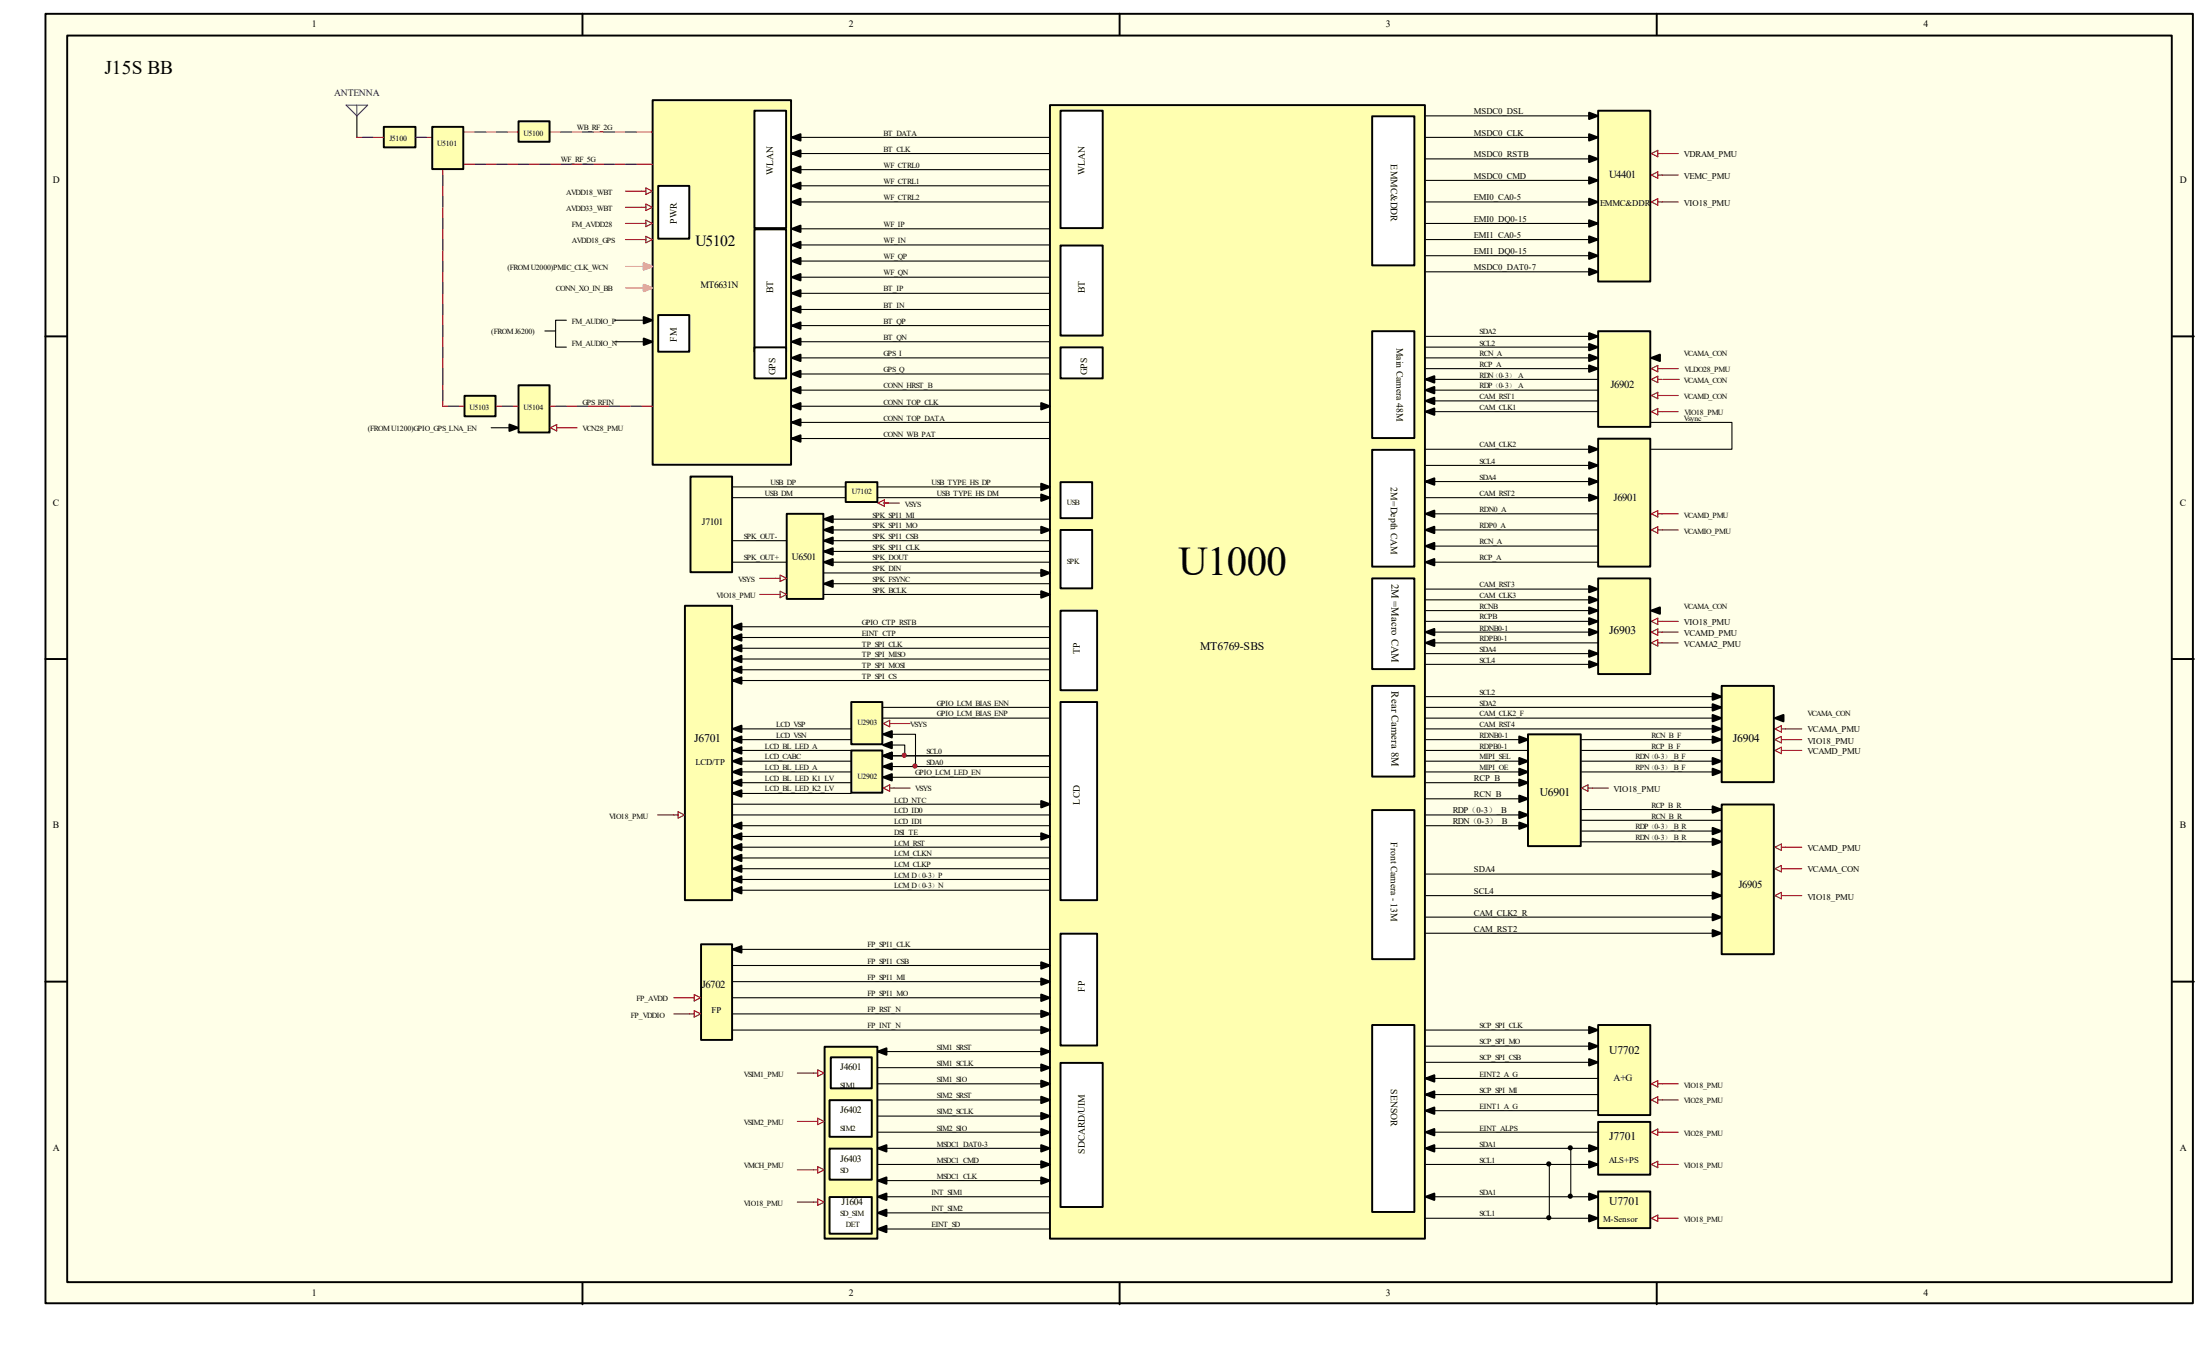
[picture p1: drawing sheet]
<svg xmlns="http://www.w3.org/2000/svg" width="150mm" height="92mm" viewBox="0 0 150 92" stroke-linecap="round" stroke-linejoin="round" font-family="sans-serif">
<path d="M3.1 .9h146.4v87.9h-146.4z" fill="#ffffe8"/>
<g fill="none" stroke="#000" stroke-width=".13">
<path d="M3.1 .9h146.4v87.9h-146.4zM4.6 2.4h143.5v85h-143.5zM39.7 .9v1.5M76.3 .9v1.5M113 .9v1.5M3.1 22.9h1.5M148.1 22.9h1.5M3.1 44.9h1.5M148.1 44.9h1.5M3.1 66.9h1.5M148.1 66.9h1.5M39.7 87.4v1.5"/>
<path d="M76.3 87.4v1.5M113 87.4v1.5"/>
</g>
<path d="M24.3 7.9v1.5M33.5 29.2h1.8" fill="none" stroke="#000" stroke-width=".07"/>
<path d="M23.6 7.2h1.5l-.8 .7zM24.3 7.2v.7" fill="none" stroke="#00f" stroke-width=".07"/>
<path d="M44.5 6.9h9.4v24.8h-9.4z" fill="#ffffb0"/>
<path d="M44.5 6.8h9.4v24.9h-9.4z" fill="none" stroke="#000" stroke-width=".13"/>
<path d="M54 9.4h17.6M54 15.6h17.6M54 10.5h17.6M54 16.7h17.6M54 11.6h17.6M54 17.8h17.6M54 12.7h17.6M54 18.9h17.6M54 13.8h17.6M54.4 20h17.5M54 22.2h17.6M54 23.3h17.6" fill="none" stroke="#000" stroke-width=".07"/>
<path d="M42.6 14.1h1.4M42.6 15.2h1.4M43.7 13h.3M44 13.9l.5 .2-.5 .2zM44 12.8l.5 .2-.5 .3zM44 15l.5 .2-.5 .2zM38.3 29.2h1.1" fill="none" stroke="#800000" stroke-width=".07"/>
<path d="M109 22.6h3.5v6.5h-3.5z" fill="#ffffb0"/>
<path d="M109 22.6h3.5v6.5h-3.5z" fill="none" stroke="#000" stroke-width=".13"/>
<path d="M97.2 24.4h11.7M97.2 25.1h11.7M97.2 27.3h11.7M97.2 28.1h11.7" fill="none" stroke="#000" stroke-width=".07"/>
<path d="M112.6 27l.4-.3v.5zM112.6 28.1l.4-.3v.5zM113 27h1.4M113 28.1h1.4" fill="none" stroke="#800000" stroke-width=".07"/>
<path d="M109 29.9h3.5v8.7h-3.5z" fill="#ffffb0"/>
<path d="M109 29.9h3.5v8.7h-3.5z" fill="none" stroke="#000" stroke-width=".13"/>
<path d="M97.2 30.6h11.4M97.2 31.7h11.7M97.2 32.8h11.7M97.2 33.9h11.7M97.2 35h11.7M97.2 36.1h11.7" fill="none" stroke="#000" stroke-width=".07"/>
<path d="M56.3 71.4h3.5v13h-3.5z" fill="#ffffb0"/>
<path d="M56.2 71.3h3.6v13.1h-3.6z" fill="none" stroke="#000" stroke-width=".13"/>
<path d="M112.6 42.3l.4-.2v.5zM113 42.3h1.4" fill="none" stroke="#800000" stroke-width=".07"/>
<path d="M71.6 7.2h25.6v77.2h-25.6z" fill="#ffffb0"/>
<path d="M71.6 7.2h25.6v77.2h-25.6z" fill="none" stroke="#000" stroke-width=".13"/>
<g fill="#000" stroke="#000" stroke-width=".13">
<path d="M54 16.7l.6-.2v.4zM54 18.9l.6-.2v.4zM54 20l.6-.2v.4zM54 17.8l.6-.2v.4zM54 9.4l.6-.3v.5zM34.7 28.9l.6 .3-.6 .2zM43.9 23.1l.6 .2-.6 .2zM54 21.1l.6-.2v.4zM54 22.2l.6-.2v.4zM71 27.5l.6 .2-.6 .2zM97.2 37.2l.6-.2v.4zM97.2 25.9l.6-.3v.5z"/>
<path d="M97.2 26.6l.6-.2v.4zM97.2 35l.6-.2v.4zM97.2 36.1l.6-.2v.4zM108.4 24.2l.5 .2-.5 .2zM108.4 30.4l.5 .2-.5 .2zM108.4 31.5l.5 .2-.5 .2zM108.4 32.6l.5 .2-.5 .2zM108.4 33.7l.5 .2-.5 .2zM108.4 42.1l.5 .2-.5 .3zM108.4 40.7l.5 .2-.5 .2zM108.4 39.9l.5 .3-.5 .2zM108.4 41.4l.5 .2-.5 .2z"/>
</g>
<path d="M72.4 7.6h2.8v7.9h-2.8z" fill="#fff"/>
<path d="M72.3 7.5h2.9v8h-2.9z" fill="none" stroke="#000" stroke-width=".13"/>
<path d="M72.4 16.8h2.8v6.1h-2.8z" fill="#fff"/>
<path d="M72.3 16.7h2.9v6.2h-2.9z" fill="none" stroke="#000" stroke-width=".13"/>
<path d="M51.5 7.6h2.1v7.9h-2.1z" fill="#fff"/>
<path d="M51.4 7.5h2.2v8h-2.2z" fill="none" stroke="#000" stroke-width=".13"/>
<path d="M51.5 15.7h2.1v8.3h-2.1z" fill="#fff"/>
<path d="M51.4 15.6h2.2v8.4h-2.2z" fill="none" stroke="#000" stroke-width=".13"/>
<path d="M44.9 21.5h2.1v2.5h-2.1z" fill="#fff"/>
<path d="M44.9 21.5h2.1v2.5h-2.1z" fill="none" stroke="#000" stroke-width=".13"/>
<path d="M44.9 12.7h2.1v3.6h-2.1z" fill="#fff"/>
<path d="M44.9 12.7h2.1v3.6h-2.1z" fill="none" stroke="#000" stroke-width=".13"/>
<path d="M93.6 22.6h2.8v7.3h-2.8z" fill="#fff"/>
<path d="M93.6 22.6h2.8v7.3h-2.8z" fill="none" stroke="#000" stroke-width=".13"/>
<path d="M93.6 30.7h2.8v7.9h-2.8z" fill="#fff"/>
<path d="M93.6 30.7h2.8v7.9h-2.8z" fill="none" stroke="#000" stroke-width=".13"/>
<path d="M46.7 41.3h3.2v20.1h-3.2z" fill="#ffffb0"/>
<path d="M46.7 41.3h3.2v20.1h-3.2z" fill="none" stroke="#000" stroke-width=".13"/>
<path d="M50 56.3h21.6M50 57h21.6M50 57.7h21.6M50 58.5h21.6" fill="none" stroke="#000" stroke-width=".07"/>
<path d="M44.8 55.5h1.1" fill="none" stroke="#800000" stroke-width=".07"/>
<path d="M50 59.9l.6-.2v.5zM50 57l.6-.2v.4zM50 57.7l.6-.2v.5zM71 56.8l.6 .2-.6 .2z" fill="#000" stroke="#000" stroke-width=".13"/>
<path d="M72.4 47.9h2.4v13.5h-2.4z" fill="#fff"/>
<path d="M72.3 47.8h2.5v13.6h-2.5z" fill="none" stroke="#000" stroke-width=".13"/>
<path d="M51.5 23.7h2.1v2.1h-2.1z" fill="#fff"/>
<path d="M51.4 23.7h2.2v2.1h-2.2z" fill="none" stroke="#000" stroke-width=".13"/>
<path d="M112.6 43.8l.4-.2v.4zM113 43.8h1.4" fill="none" stroke="#800000" stroke-width=".07"/>
<path d="M54 27.7l.6-.2v.4z" fill="#000" stroke="#000" stroke-width=".13"/>
<path d="M26.2 8.7h2.1v1.3h-2.1z" fill="#ffffb0"/>
<path d="M26.2 8.6h2.1v1.4h-2.1z" fill="none" stroke="#000" stroke-width=".13"/>
<path d="M58.1 51.2h2.1v2.8h-2.1z" fill="#ffffb0"/>
<path d="M58 51.1h2.2v2.9h-2.2z" fill="none" stroke="#000" stroke-width=".13"/>
<path d="M72.4 63.7h2.4v7.6h-2.4z" fill="#fff"/>
<path d="M72.3 63.6h2.5v7.7h-2.5z" fill="none" stroke="#000" stroke-width=".13"/>
<path d="M109 7.6h3.5v11.6h-3.5z" fill="#ffffb0"/>
<path d="M109 7.5h3.5v11.7h-3.5z" fill="none" stroke="#000" stroke-width=".13"/>
<path d="M97.2 7.9h11.7M97.2 9.4h11.7M97.2 10.8h11.7M97.2 12.3h11.7" fill="none" stroke="#000" stroke-width=".07"/>
<path d="M112.6 10.5l.4-.3v.5zM112.6 11.9l.4-.2v.4zM113 10.5h1.4M113 11.9h1.4" fill="none" stroke="#800000" stroke-width=".07"/>
<path d="M108.4 7.7l.5 .2-.5 .2zM108.4 9.1l.5 .3-.5 .2zM108.4 10.6l.5 .2-.5 .3zM108.4 12.1l.5 .2-.5 .2z" fill="#000" stroke="#000" stroke-width=".13"/>
<path d="M93.6 8h2.8v10.1h-2.8z" fill="#fff"/>
<path d="M93.6 7.9h2.8v10.2h-2.8z" fill="none" stroke="#000" stroke-width=".13"/>
<path d="M112.6 13.8l.4-.3v.5zM113 13.8h1.4" fill="none" stroke="#800000" stroke-width=".07"/>
<path d="M56.7 72.1h2.7v2.1h-2.7z" fill="#fff"/>
<path d="M56.7 72.1h2.7v2.1h-2.7z" fill="none" stroke="#000" stroke-width=".13"/>
<path d="M56.6 75h2.8v2.5h-2.8z" fill="#fff"/>
<path d="M56.6 75h2.8v2.5h-2.8z" fill="none" stroke="#000" stroke-width=".13"/>
<path d="M56.6 78.3h2.8v2.1h-2.8z" fill="#fff"/>
<path d="M56.6 78.3h2.8v2.1h-2.8z" fill="none" stroke="#000" stroke-width=".13"/>
<path d="M112.6 35l.4-.2v.4zM113 35h1.4" fill="none" stroke="#800000" stroke-width=".07"/>
<path d="M24.3 9.4h1.9M28.4 9.4h1.1M37.5 9h7" fill="none" stroke="#f00" stroke-width=".07"/>
<path d="M24.7 9.4h.7M28.4 9.4h.7M38.3 9h.7M39.7 9h.8M41.2 9h.7M42.6 9h.8" fill="none" stroke="#00f" stroke-width=".07"/>
<path d="M109 39.5h3.5v6.4h-3.5z" fill="#ffffb0"/>
<path d="M109 39.4h3.5v6.5h-3.5z" fill="none" stroke="#000" stroke-width=".13"/>
<path d="M112.6 36.1l.4-.2v.4zM113 36.1h1.4M112.6 43.1l.4-.2v.4zM113 43.1h1.4" fill="none" stroke="#800000" stroke-width=".07"/>
<path d="M54 21.1h17.6" fill="none" stroke="#000" stroke-width=".07"/>
<path d="M54 11.6l.6-.3v.5zM54 10.5l.6-.3v.5zM54 12.7l.6-.3v.5z" fill="#000" stroke="#000" stroke-width=".13"/>
<path d="M72.4 23.7h2.8v2.1h-2.8z" fill="#fff"/>
<path d="M72.3 23.7h2.9v2.1h-2.9z" fill="none" stroke="#000" stroke-width=".13"/>
<path d="M54 13.8l.6-.3v.5zM54 26.6l.6-.2v.4z" fill="#000" stroke="#000" stroke-width=".13"/>
<path d="M54 26.6h17.6M54 27.7h17.6" fill="none" stroke="#000" stroke-width=".07"/>
<path d="M30.2 11.6v16.1h1.5" fill="none" stroke="#f00" stroke-width=".07"/>
<path d="M35.4 26.3h2.1v3.2h-2.1z" fill="#ffffb0"/>
<path d="M35.4 26.3h2.1v3.2h-2.1z" fill="none" stroke="#000" stroke-width=".13"/>
<path d="M31.7 27h2.1v1.4h-2.1z" fill="#ffffb0"/>
<path d="M31.7 27h2.1v1.4h-2.1z" fill="none" stroke="#000" stroke-width=".13"/>
<path d="M33.9 27.7h1.4M37.5 27.7h7" fill="none" stroke="#f00" stroke-width=".07"/>
<path d="M42.6 13h1.1M42.6 16.3h1.4M44 16.1l.5 .2-.5 .2zM37.5 29.2l.5-.3v.5zM38 29.2h.3M45.9 55.5h.3M46.2 55.3l.5 .2-.5 .3z" fill="none" stroke="#800000" stroke-width=".07"/>
<g fill="none" stroke="#00f" stroke-width=".07">
<path d="M30.2 11.9v.8M30.2 13.4v.7M30.2 14.9v.7M30.2 16.3v.8M30.2 17.8v.7M30.2 19.3v.7M30.2 20.7v.8M30.2 22.2v.7M30.2 23.7v.7M30.2 25.1v1.1M30.2 26.6v.7M30.6 27.7h.7"/>
<path d="M34.2 27.7h.8M37.9 27.7h.7M41.5 27.7h.8M43 27.7h.7"/>
</g>
<path d="M54 15.6l.6-.2v.4zM43.9 21.6l.6 .2-.6 .2zM54 24.4l.6-.2v.4zM54 29.9l.6-.2v.4zM54 28.8l.6-.2v.4zM50 53.3l.6-.2v.5zM50 52.6l.6-.2v.4zM50 58.5l.6-.2v.4zM50 59.2l.6-.2v.4z" fill="#000" stroke="#000" stroke-width=".13"/>
<path d="M37.2 22.6h.7M38.6 21.8h-.7v1.9h.7M41.9 21.8h2.2M41.9 23.3h2.2M54 28.8h17.6M54 29.9h17.6M50 52.6h8M50 59.2h21.6M50 59.9h21.6M50 60.7h21.6" fill="none" stroke="#000" stroke-width=".07"/>
<path d="M43.9 19.4l.6 .2-.6 .2z" fill="#f0f" stroke="#f0f" stroke-width=".13"/>
<path d="M42.6 18.2h1.5" fill="none" stroke="#f0f" stroke-width=".07"/>
<path d="M72.4 41.7h2.4v5.3h-2.4z" fill="#fff"/>
<path d="M72.3 41.6h2.5v5.4h-2.5z" fill="none" stroke="#000" stroke-width=".13"/>
<path d="M50 60.7l.6-.2v.4z" fill="#000" stroke="#000" stroke-width=".13"/>
<path d="M47.8 64.4h2.1v6.5h-2.1z" fill="#ffffb0"/>
<path d="M47.8 64.4h2.1v6.5h-2.1z" fill="none" stroke="#000" stroke-width=".13"/>
<g fill="none" stroke="#000" stroke-width=".07">
<path d="M97.2 13.8h11.7M97.2 15.2h11.7M97.2 17.4h11.7M97.2 25.9h11.7M97.2 26.6h11.7M97.2 37.2h11.7M97.2 38.3h11.7M112.6 28.8h5.5v1.8h-5.5M50 64.7h21.6M50 65.8h21.6M50 66.9h21.6M50 68h21.6"/>
<path d="M50 69.1h21.6M50 70.2h21.6"/>
</g>
<path d="M108.4 13.5l.5 .3-.5 .2zM108.4 17.2l.5 .2-.5 .2zM108.4 15l.5 .2-.5 .2zM97.2 28.1l.6-.3v.5zM97.2 27.3l.6-.2v.4zM97.2 38.3l.6-.2v.4zM50 64.7l.6-.2v.4zM71 70l.6 .2-.6 .2zM71 66.7l.6 .2-.6 .2zM71 65.6l.6 .2-.6 .2zM71 68.9l.6 .2-.6 .2zM71 67.8l.6 .2-.6 .2z" fill="#000" stroke="#000" stroke-width=".13"/>
<path d="M112.6 25.9l.4-.3v.5zM113 25.9h.3M113.4 25.9h1.1M45.9 68h1.4M47.3 67.8l.5 .2-.5 .2z" fill="none" stroke="#800000" stroke-width=".07"/>
<path d="M93.6 39.5h2.8v6.1h-2.8z" fill="#fff"/>
<path d="M93.6 39.4h2.8v6.2h-2.8z" fill="none" stroke="#000" stroke-width=".13"/>
<g fill="none" stroke="#000" stroke-width=".07">
<path d="M97.2 40.2h11.7M97.2 40.9h11.7M97.2 41.6h11.7M97.2 42.3h11.7M97.2 43.8h11.7M97.2 44.5h11.7M97.2 45.3h11.7M59.9 71.7h11.7M59.9 72.8h11.7M59.9 73.9h11.7M59.9 76.1h11.7M59.9 75h11.7"/>
<path d="M59.9 77.2h11.7M59.9 78.3h11.7M59.9 79.4h11.7M59.9 80.5h11.7"/>
</g>
<path d="M59.9 71.7l.5-.3v.5zM71 72.5l.6 .3-.6 .2zM71 73.6l.6 .3-.6 .2zM71 74.7l.6 .3-.6 .2zM71 78l.6 .3-.6 .2zM71 79.1l.6 .3-.6 .2zM71 75.8l.6 .3-.6 .2zM71 76.9l.6 .3-.6 .2zM59.9 83.8l.5-.3v.5zM59.9 81.6l.5-.3v.5zM71 80.2l.6 .3-.6 .2z" fill="#000" stroke="#000" stroke-width=".13"/>
<path d="M93.6 69.9h2.8v12.7h-2.8z" fill="#fff"/>
<path d="M93.6 69.9h2.8v12.7h-2.8z" fill="none" stroke="#000" stroke-width=".13"/>
<path d="M109 69.9h3.5v6.1h-3.5z" fill="#ffffb0"/>
<path d="M109 69.9h3.5v6.1h-3.5z" fill="none" stroke="#000" stroke-width=".13"/>
<path d="M109 76.5h3.5v3.6h-3.5z" fill="#ffffb0"/>
<path d="M109 76.5h3.5v3.6h-3.5z" fill="none" stroke="#000" stroke-width=".13"/>
<path d="M109 81.2h3.5v2.5h-3.5z" fill="#ffffb0"/>
<path d="M109 81.2h3.5v2.5h-3.5z" fill="none" stroke="#000" stroke-width=".13"/>
<path d="M97.2 70.2h11.7M97.2 72.4h11.7M97.2 73.5h11.7M97.2 71.3h11.7M97.2 74.6h11.7M97.2 75.7h11.7M59.9 81.6h11.7M59.9 82.7h11.7M59.9 83.8h11.7M97.2 81.6h11.7M97.2 83h11.7" fill="none" stroke="#000" stroke-width=".07"/>
<path d="M97.2 75.7l.6-.2v.4zM97.2 73.5l.6-.2v.4zM108.4 72.2l.5 .2-.5 .2zM108.4 71.1l.5 .2-.5 .2zM108.4 70l.5 .2-.5 .2zM108.4 79.1l.5 .3-.5 .2zM59.9 82.7l.5-.3v.5zM108.4 81.3l.5 .3-.5 .2zM108.4 82.8l.5 .2-.5 .3z" fill="#000" stroke="#000" stroke-width=".13"/>
<path d="M112.6 75l.4-.3v.5zM112.6 73.9l.4-.3v.5zM112.6 77.2l.4-.3v.5zM112.6 79.4l.4-.3v.5zM113 75h1.4M113 77.2h1.4M113 79.4h1.4M113 73.9h1.4" fill="none" stroke="#800000" stroke-width=".07"/>
<path d="M35.4 8.3h2.1v1.4h-2.1z" fill="#ffffb0"/>
<path d="M35.4 8.3h2.1v1.4h-2.1z" fill="none" stroke="#000" stroke-width=".13"/>
<path d="M29.5 8.7h2.1v2.8h-2.1z" fill="#ffffb0"/>
<path d="M29.5 8.6h2.1v2.9h-2.1z" fill="none" stroke="#000" stroke-width=".13"/>
<path d="M31.7 9h3.6M31.7 11.2h12.8" fill="none" stroke="#f00" stroke-width=".07"/>
<path d="M32.4 9h.7M32.4 11.2h.7M33.9 9h.7M33.9 11.2h.7M35.3 11.2h.8M36.8 11.2h.7M38.3 11.2h.7M39.7 11.2h.8M41.2 11.2h.7M42.6 11.2h.8M39.4 27.7h.7" fill="none" stroke="#00f" stroke-width=".07"/>
<path d="M43.9 17.9l.6 .3-.6 .2z" fill="#f0f" stroke="#f0f" stroke-width=".13"/>
<path d="M42.6 19.6h1.5" fill="none" stroke="#f0f" stroke-width=".07"/>
<path d="M54 24.4h17.6M54 25.5h17.6M50 44.9h21.6M50 45.6h21.6M50 46.4h21.6M50 53.3h8M50 54.1h8M50 55.5h21.6M50 54.8h21.6M50.3 44.2h-.3h21.6" fill="none" stroke="#000" stroke-width=".07"/>
<path d="M54 23.3l.6-.2v.4zM54 25.5l.6-.2v.4zM50 44.9l.6-.2v.4zM50 54.1l.6-.2v.4zM50 44.2l.6-.2v.4zM50 45.6l.6-.2v.5zM50 46.4l.6-.2v.4zM50 56.3l.6-.2v.4zM71 54.6l.6 .2-.6 .2z" fill="#000" stroke="#000" stroke-width=".13"/>
<path d="M47.1 32.5h2.8v6.5h-2.8z" fill="#ffffb0"/>
<path d="M47.1 32.5h2.8v6.5h-2.8z" fill="none" stroke="#000" stroke-width=".13"/>
<path d="M50 33.2h7.7M50 33.9h7.7M97.2 43.1h11.7" fill="none" stroke="#000" stroke-width=".07"/>
<path d="M56.2 37.6l.6-.2v.4zM71 33.7l.6 .2-.6 .2zM97.2 32.8l.6-.2v.4zM108.4 24.9l.5 .2-.5 .2zM112.6 24.4l.6-.2v.4zM108.4 42.9l.5 .2-.5 .2zM112.6 41.6l.6-.2v.4zM71 71.4l.6 .3-.6 .2zM59.9 80.5l.5-.3v.5z" fill="#000" stroke="#000" stroke-width=".13"/>
<path d="M45.9 69.1h1.4M47.3 68.9l.5 .2-.5 .2z" fill="none" stroke="#800000" stroke-width=".07"/>
<path d="M56.6 81.6h2.8v2.5h-2.8z" fill="#fff"/>
<path d="M56.6 81.6h2.8v2.5h-2.8z" fill="none" stroke="#000" stroke-width=".13"/>
<g fill="#000" stroke="#000" stroke-width=".13">
<path d="M97.2 74.6l.6-.2v.4zM97.2 78.3l.6-.3v.5zM97.2 77.2l.6-.3v.5zM108.4 78l.5 .3-.5 .2zM97.2 81.6l.6-.3v.5z"/>
<circle cx="105.6" cy="79.3" r=".11"/>
<circle cx="107.1" cy="78.2" r=".11"/>
<circle cx="105.6" cy="83" r=".11"/>
<circle cx="107.1" cy="81.5" r=".11"/>
</g>
<path d="M112.6 83l.4-.2v.5zM113 83h1.4" fill="none" stroke="#800000" stroke-width=".07"/>
<path d="M97.2 77.2h11.7M97.2 78.3h11.7M97.2 79.4h11.7M105.6 79.4v3.6M107.1 78.3v3.3" fill="none" stroke="#000" stroke-width=".07"/>
<path d="M53.7 35.1h2.4v5.7h-2.4z" fill="#ffffb0"/>
<path d="M53.6 35h2.5v5.8h-2.5z" fill="none" stroke="#000" stroke-width=".13"/>
<path d="M72.4 36.2h2.1v3.9h-2.1z" fill="#fff"/>
<path d="M72.3 36.1h2.2v4h-2.2z" fill="none" stroke="#000" stroke-width=".13"/>
<path d="M50 36.9h3.6M50 38.3h3.6M56.2 36.9h15.4M56.2 35.4h15.4M56.2 37.6h15.4" fill="none" stroke="#000" stroke-width=".07"/>
<path d="M72.4 32.9h2.1v2.4h-2.1z" fill="#fff"/>
<path d="M72.3 32.9h2.2v2.4h-2.2z" fill="none" stroke="#000" stroke-width=".13"/>
<path d="M56.2 38.3h15.4M56.2 39h15.4M56.2 39.8h15.4M56.2 36.1h15.4M56.2 40.5h15.4" fill="none" stroke="#000" stroke-width=".07"/>
<path d="M56.2 36.9l.6-.3v.5zM56.2 35.4l.6-.2v.4zM56.2 36.1l.6-.2v.4zM56.2 39.8l.6-.2v.4zM56.2 38.3l.6-.2v.4zM71 35.9l.6 .2-.6 .2zM71 33l.6 .2-.6 .2zM71 38.8l.6 .2-.6 .3zM71 40.3l.6 .2-.6 .2z" fill="#000" stroke="#000" stroke-width=".13"/>
<path d="M51.8 39.4h1.4M53.2 39.2l.4 .2-.4 .2zM59.9 34.3l.4-.2v.4zM60.3 34.3h.3M51.8 40.5h1.4M53.2 40.3l.4 .2-.4 .2z" fill="none" stroke="#800000" stroke-width=".07"/>
<path d="M57.7 32.9h2.1v1.3h-2.1z" fill="#ffffb0"/>
<path d="M57.7 32.9h2.1v1.3h-2.1z" fill="none" stroke="#000" stroke-width=".13"/>
<path d="M59.9 33.2h11.3M59.9 33.9h11.3M50 51.9h8M50 51.1h8M50 50.4h8M60.2 51.5h11.4M60.2 52.2h11.4M60.2 53h11.4" fill="none" stroke="#000" stroke-width=".07"/>
<path d="M60.2 34.3h1.1M60.2 53.7l.5-.2v.4zM60.7 53.7h1.4" fill="none" stroke="#800000" stroke-width=".07"/>
<path d="M50 51.9l.6-.2v.4zM50 51.1l.6-.2v.5zM50 50.4l.6-.2v.4zM60.2 51.5l.6-.2v.4zM60.2 52.2l.6-.2v.5zM60.2 53l.6-.2v.4z" fill="#000" stroke="#000" stroke-width=".13"/>
<path d="M58.1 47.9h2.1v2.8h-2.1z" fill="#ffffb0"/>
<path d="M58 47.8h2.2v2.9h-2.2z" fill="none" stroke="#000" stroke-width=".13"/>
<path d="M97.2 16.3h11.7M97.2 18.5h11.7M50 49.7h8M50 43.4h21.6M50.3 42.7h-.3h21.6M60.2 50.8h1.5v.7M60.2 50h2.2v2.2M60.2 48.2h11.4M60.2 48.9h11.4" fill="none" stroke="#000" stroke-width=".07"/>
<path d="M108.4 16.1l.5 .2-.5 .2zM108.4 18.3l.5 .2-.5 .2zM50 49.7l.6-.2v.4zM50 43.4l.6-.2v.5zM50 42.7l.6-.2v.4zM60.2 50l.6-.2v.5zM60.2 50.8l.6-.2v.4z" fill="#000" stroke="#000" stroke-width=".13"/>
<g fill="#800000" stroke="#800000" stroke-width=".13">
<circle cx="61.7" cy="51.5" r=".11"/>
<circle cx="62.4" cy="52.2" r=".11"/>
</g>
<path d="M60.2 49.3l.5-.2v.4zM60.7 49.3h1.4" fill="none" stroke="#800000" stroke-width=".07"/>
<path d="M72.4 72.5h2.8v9.8h-2.8z" fill="#fff"/>
<path d="M72.3 72.4h2.9v9.9h-2.9z" fill="none" stroke="#000" stroke-width=".13"/>
<path d="M117.4 54.9h3.6v10.1h-3.6z" fill="#ffffb0"/>
<path d="M117.4 54.8h3.6v10.2h-3.6z" fill="none" stroke="#000" stroke-width=".13"/>
<path d="M97.2 55.5h7M97.2 59.6h19.8" fill="none" stroke="#000" stroke-width=".07"/>
<path d="M121 57.7l.5-.2v.5zM121 59.2l.5-.2v.4zM121.5 57.7h1.4M121.5 59.2h1.4" fill="none" stroke="#800000" stroke-width=".07"/>
<path d="M103.6 55.3l.6 .2-.6 .3zM116.8 59.4l.6 .2-.6 .2z" fill="#000" stroke="#000" stroke-width=".13"/>
<path d="M93.6 55.3h2.8v10.1h-2.8z" fill="#fff"/>
<path d="M93.6 55.2h2.8v10.2h-2.8z" fill="none" stroke="#000" stroke-width=".13"/>
<path d="M112.6 25.1l.4-.2v.4zM113 25.1h1.4M121 49.7l.5-.2v.4zM121 51.1l.5-.2v.5zM121.5 49.7h1.4M121.5 51.1h1.4M121 61l.5-.2v.5zM121.5 61h1.4" fill="none" stroke="#800000" stroke-width=".07"/>
<path d="M97.2 61h19.8M97.2 62.5h19.8M97.2 63.6h19.8" fill="none" stroke="#000" stroke-width=".07"/>
<path d="M97.2 43.8l.6-.2v.4zM97.2 43.1l.6-.2v.4zM108.4 44.3l.5 .2-.5 .3zM108.4 45.1l.5 .2-.5 .2zM116.8 49.5l.6 .2-.6 .2zM116.8 48l.6 .2-.6 .2zM116.8 47.3l.6 .2-.6 .2zM116.8 48.7l.6 .2-.6 .3zM116.8 60.8l.6 .2-.6 .3zM116.8 62.3l.6 .2-.6 .2zM116.8 63.4l.6 .2-.6 .2z" fill="#000" stroke="#000" stroke-width=".13"/>
<path d="M117.4 46.8h3.6v6.5h-3.6z" fill="#ffffb0"/>
<path d="M117.4 46.7h3.6v6.6h-3.6z" fill="none" stroke="#000" stroke-width=".13"/>
<path d="M121 50.4l.5-.2v.4zM121.5 50.4h1.4" fill="none" stroke="#800000" stroke-width=".07"/>
<path d="M93.6 46.8h2.8v6.1h-2.8z" fill="#fff"/>
<path d="M93.6 46.7h2.8v6.2h-2.8z" fill="none" stroke="#000" stroke-width=".13"/>
<path d="M97.2 22.9h11.7M97.2 23.7h11.7M97.2 47.5h19.8M97.2 48.2h19.8M97.2 48.9h19.8M97.2 49.7h19.8M97.2 51.1h7M97.2 51.9h7M97.2 52.6h7M97.2 50.4h7" fill="none" stroke="#000" stroke-width=".07"/>
<path d="M108.4 22.7l.5 .2-.5 .2zM108.4 23.4l.5 .3-.5 .2zM103.6 50.2l.6 .2-.6 .2zM103.6 51.7l.6 .2-.6 .2zM103.6 52.4l.6 .2-.6 .2zM121 48.9l.6-.2v.5z" fill="#000" stroke="#000" stroke-width=".13"/>
<path d="M104.2 50.1h3.6v7.6h-3.6z" fill="#ffffb0"/>
<path d="M104.2 50h3.6v7.7h-3.6z" fill="none" stroke="#000" stroke-width=".13"/>
<path d="M97.2 53.3h7M97.2 54.4h7M97.2 56.3h7M107.8 51.1h9.6M107.8 51.9h9.6M107.8 52.6h9.6M107.8 50.4h9.6M107.8 55.9h9.6M107.8 56.6h9.6M107.8 57.4h9.6M107.8 55.2h9.6" fill="none" stroke="#000" stroke-width=".07"/>
<path d="M103.6 53.1l.6 .2-.6 .3zM103.6 54.2l.6 .2-.6 .3zM103.6 56.1l.6 .2-.6 .2zM116.8 50.2l.6 .2-.6 .2zM116.8 51.7l.6 .2-.6 .2zM116.8 52.4l.6 .2-.6 .2zM116.8 55l.6 .2-.6 .2zM116.8 56.4l.6 .2-.6 .3zM116.8 57.2l.6 .2-.6 .2zM59.9 78.3l.5-.3v.5z" fill="#000" stroke="#000" stroke-width=".13"/>
<path d="M107.8 53.7l.5-.2v.4zM108.3 53.7h1.4M54.4 73.1h1.4M54.4 76.4h1.4M54.4 79.7h1.4M55.8 72.9l.4 .2-.4 .3zM55.8 76.2l.4 .2-.4 .3zM55.8 79.5l.4 .2-.4 .3zM54.4 81.9h1.4M55.8 81.7l.4 .2-.4 .3z" fill="none" stroke="#800000" stroke-width=".07"/>
<text font-size="2.8" x="80.4" y="39.2">U1000</text>
<text font-size="1.3" x="7.1" y="5">J15S BB</text>
<text font-size="1.1" x="47.4" y="16.8">U5102</text>
<g font-size=".8">
<text x="81.8" y="44.3">MT6769-SBS</text>
<text x="109.7" y="43.2">J6903</text>
<text x="47.3" y="50.6">J6701</text>
<text x="118.2" y="50.6">J6904</text>
<text x="105" y="54.2">U6901</text>
<text x="109.7" y="71.9">U7702</text>
<text x="109.7" y="77.7">J7701</text>
<text x="109.7" y="82.1">U7701</text>
</g>
<g font-size=".7">
<text x="21.3" y="1.9">1</text>
<text x="57.9" y="1.9">2</text>
<text x="94.5" y="1.9">3</text>
<text x="131.2" y="1.9">4</text>
<text x="52.7" y="12" transform="rotate(-90 52.7 12)">WLAN</text>
<text x="74" y="12" transform="rotate(-90 74 12)">WLAN</text>
<text x="94.8" y="11.2" transform="rotate(90 94.8 11.2)">EMMC&amp;DDR</text>
<text x="3.6" y="12.5">D</text>
<text x="46.2" y="15.3" transform="rotate(-90 46.2 15.3)">PWR</text>
<text x="109.7" y="12.1">U4401</text>
<text x="148.6" y="12.5">D</text>
<text x="46.2" y="23.3" transform="rotate(-90 46.2 23.3)">FM</text>
<text x="47.8" y="19.7">MT6631N</text>
<text x="52.7" y="20" transform="rotate(-90 52.7 20)">BT</text>
<text x="74" y="20" transform="rotate(-90 74 20)">BT</text>
<text x="95.2" y="23.7" transform="rotate(90 95.2 23.7)">Main Camera 48M</text>
<text x="52.9" y="25.6" transform="rotate(-90 52.9 25.6)">GPS</text>
<text x="74.1" y="25.6" transform="rotate(-90 74.1 25.6)">GPS</text>
<text x="109.8" y="26.4">J6902</text>
<text x="3.6" y="34.5">C</text>
<text x="47.8" y="35.8">J7101</text>
<text x="94.8" y="33.2" transform="rotate(90 94.8 33.2)">2M=Depth CAM</text>
<text x="110" y="34.1">J6901</text>
<text x="148.6" y="34.5">C</text>
<text x="54" y="38.2">U6501</text>
<text x="94.9" y="39.8" transform="rotate(90 94.9 39.8)">2M =Macro CAM</text>
<text x="73.6" y="44.6" transform="rotate(-90 73.6 44.6)">TP</text>
<text x="94.9" y="47.1" transform="rotate(90 94.9 47.1)">Rear Camera 8M</text>
<text x="3.6" y="56.4">B</text>
<text x="73.6" y="54.8" transform="rotate(-90 73.6 54.8)">LCD</text>
<text x="94.8" y="57.4" transform="rotate(90 94.8 57.4)">Front Camera - 13M</text>
<text x="148.6" y="56.4">B</text>
<text x="118.5" y="60.5">J6905</text>
<text x="47.8" y="67.3">J6702</text>
<text x="74" y="67.6" transform="rotate(-90 74 67.6)">FP</text>
<text x="57.3" y="73">J4601</text>
<text x="57.3" y="75.9">J6402</text>
<text x="94.8" y="74.2" transform="rotate(90 94.8 74.2)">SENSOR</text>
<text x="110" y="73.7">A+G</text>
<text x="3.6" y="78.5">A</text>
<text x="57.3" y="79.2">J6403</text>
<text x="57.4" y="82.1">J1604</text>
<text x="74" y="78.6" transform="rotate(-90 74 78.6)">SDCARD/UIM</text>
<text x="148.6" y="78.5">A</text>
<text x="21.3" y="88.4">1</text>
<text x="57.9" y="88.4">2</text>
<text x="94.5" y="88.4">3</text>
<text x="131.2" y="88.4">4</text>
</g>
<text font-size=".7" fill="#000080" x="22.8" y="6.5">ANTENNA</text>
<g font-size=".6">
<text x="100.5" y="7.8">MSDC0_DSL</text>
<text x="100.5" y="9.2">MSDC0_CLK</text>
<text x="100.5" y="10.7">MSDC0_RSTB</text>
<text x="114.8" y="10.7">VDRAM_PMU</text>
<text x="100.5" y="13.6">EMI0_CA0-5</text>
<text x="100.5" y="15.1">EMI0_DQ0-15</text>
<text x="100.5" y="12.2">MSDC0_CMD</text>
<text x="100.5" y="17.3">EMI1_DQ0-15</text>
<text x="100.5" y="16.2">EMI1_CA0-5</text>
<text x="109.1" y="14">EMMC&amp;DDR</text>
<text x="114.8" y="12.2">VEMC_PMU</text>
<text x="114.8" y="14">VIO18_PMU</text>
<text x="100.5" y="18.4">MSDC0_DAT0-7</text>
<text x="114.8" y="44.1">VCAMA2_PMU</text>
<text x="114.8" y="42.6">VIO18_PMU</text>
<text x="114.8" y="43.4">VCAMD_PMU</text>
<text x="47.4" y="52.1">LCD/TP</text>
<text x="100.5" y="53.2">RCP_B</text>
<text x="110" y="54">VIO18_PMU</text>
<text x="123.2" y="51.4">VCAMD_PMU</text>
<text x="123.2" y="49.9">VCAMA_PMU</text>
<text x="123.2" y="50.7">VIO18_PMU</text>
<text x="99.1" y="55.4">RDP（0-3）_B</text>
<text x="99.1" y="56.2">RDN（0-3）_B</text>
<text x="100.5" y="59.4">SDA4</text>
<text x="100.5" y="54.3">RCN_B</text>
<text x="123.2" y="58">VCAMD_PMU</text>
<text x="123.2" y="59.4">VCAMA_CON</text>
<text x="100.5" y="60.9">SCL4</text>
<text x="100.5" y="62.4">CAM_CLK2_R</text>
<text x="100.5" y="63.5">CAM_RST2</text>
<text x="123.2" y="61.3">VIO18_PMU</text>
<text x="48.5" y="69">FP</text>
<text x="109.3" y="83.3">M-Sensor</text>
<text x="109.7" y="79.3">ALS+PS</text>
</g>
<g font-size=".5">
<text x="26.6" y="9.6">J5100</text>
<text x="29.8" y="10">U5101</text>
<text x="35.7" y="9.2">U5100</text>
<text x="38.2" y="11.1">WF_RF_5G</text>
<text x="39.3" y="8.9">WB_RF_2G</text>
<text x="60.2" y="9.2">BT_DATA</text>
<text x="60.2" y="10.3">BT_CLK</text>
<text x="60.2" y="11.4">WF_CTRL0</text>
<text x="38.6" y="13.3">AVDD18_WBT</text>
<text x="38.6" y="14.4">AVDD33_WBT</text>
<text x="39" y="15.5">FM_AVDD28</text>
<text x="39" y="16.6">AVDD18_GPS</text>
<text x="60.2" y="15.5">WF_IP</text>
<text x="60.2" y="16.6">WF_IN</text>
<text x="60.2" y="17.7">WF_QP</text>
<text x="60.2" y="12.5">WF_CTRL1</text>
<text x="60.2" y="13.6">WF_CTRL2</text>
<text x="33.5" y="22.8">(FROM J6200)</text>
<text x="34.6" y="18.4">(FROM U2000)PMIC_CLK_WCN</text>
<text x="37.9" y="19.9">CONN_XO_IN_BB</text>
<text x="39" y="22.1">FM_AUDIO_P</text>
<text x="39" y="23.5">FM_AUDIO_N</text>
<text x="60.2" y="18.8">WF_QN</text>
<text x="60.2" y="19.9">BT_IP</text>
<text x="60.2" y="21">BT_IN</text>
<text x="60.2" y="22.1">BT_QP</text>
<text x="60.2" y="23.2">BT_QN</text>
<text x="100.9" y="23.5">SCL2</text>
<text x="100.9" y="22.8">SDA2</text>
<text x="25.1" y="29.4">(FROM U1200)GPIO_GPS_LNA_EN</text>
<text x="32" y="28">U5103</text>
<text x="35.7" y="28">U5104</text>
<text x="39.7" y="29.4">VCN28_PMU</text>
<text x="39.7" y="27.6">GPS_RFIN</text>
<text x="60.2" y="28.7">CONN_TOP_DATA</text>
<text x="60.2" y="26.5">CONN_HRST_B</text>
<text x="60.2" y="29.8">CONN_WB_PAT</text>
<text x="60.2" y="27.6">CONN_TOP_CLK</text>
<text x="60.2" y="24.3">GPS_I</text>
<text x="60.2" y="25.4">GPS_Q</text>
<text x="100.9" y="25">RCP_A</text>
<text x="100.9" y="24.3">RCN_A</text>
<text x="100.9" y="25.7">RDN 0-3</text>
<text x="100.9" y="26.5">RDP</text>
<text x="100.9" y="27.2">CAM_RST1</text>
<text x="100.9" y="28">CAM_CLK1</text>
<text x="102.2" y="26.5">0-3</text>
<text x="103.3" y="25.7">_A</text>
<text x="103.3" y="26.5">_A</text>
<text x="114.8" y="27.2">VCAMD_CON</text>
<text x="114.8" y="26.1">VCAMA_CON</text>
<text x="114.8" y="28.7">Vsync</text>
<text x="114.8" y="24.3">VCAMA_CON</text>
<text x="114.9" y="28.3">VIO18_PMU</text>
<text x="114.9" y="25.4">VLDO28_PMU</text>
<text x="52.2" y="33.8">USB_DM</text>
<text x="52.5" y="33.1">USB_DP</text>
<text x="58.1" y="33.7">U7102</text>
<text x="59.5" y="35.3">SPK_SPI1_MI</text>
<text x="59.5" y="36">SPK_SPI1_MO</text>
<text x="61.7" y="34.6">VSYS</text>
<text x="63.5" y="33.1">USB_TYPE_HS_DP</text>
<text x="63.9" y="33.8">USB_TYPE_HS_DM</text>
<text x="72.7" y="34.4">USB</text>
<text x="100.9" y="30.5">CAM_CLK2</text>
<text x="100.9" y="31.6">SCL4</text>
<text x="100.9" y="32.7">SDA4</text>
<text x="100.9" y="33.8">CAM_RST2</text>
<text x="100.9" y="34.9">RDN0_A</text>
<text x="100.9" y="36">RDP0_A</text>
<text x="114.8" y="35.3">VCAMD_PMU</text>
<text x="48.9" y="40.8">VIO18_PMU</text>
<text x="50.3" y="39.7">VSYS</text>
<text x="50.7" y="36.7">SPK_OUT-</text>
<text x="50.7" y="38.2">SPK_OUT+</text>
<text x="59.5" y="36.7">SPK_SPI1_CSB</text>
<text x="59.5" y="37.5">SPK_SPI1_CLK</text>
<text x="59.5" y="38.2">SPK_DOUT</text>
<text x="59.5" y="38.9">SPK_DIN</text>
<text x="59.5" y="39.7">SPK_FSYNC</text>
<text x="59.5" y="40.4">SPK_BCLK</text>
<text x="72.7" y="38.4">SPK</text>
<text x="100.9" y="37.1">RCN_A</text>
<text x="100.9" y="38.2">RCP_A</text>
<text x="100.9" y="40">CAM_RST3</text>
<text x="100.9" y="41.5">RCNB</text>
<text x="100.9" y="40.8">CAM_CLK3</text>
<text x="114.8" y="36.4">VCAMIO_PMU</text>
<text x="114.8" y="41.5">VCAMA_CON</text>
<text x="58.8" y="44.1">TP_SPI_CLK</text>
<text x="58.8" y="44.8">TP_SPI_MISO</text>
<text x="58.8" y="45.5">TP_SPI_MOSI</text>
<text x="58.8" y="46.3">TP_SPI_CS</text>
<text x="58.8" y="42.6">GPIO_CTP_RSTB</text>
<text x="58.8" y="43.3">EINT_CTP</text>
<text x="100.9" y="43">RDNB0-1</text>
<text x="100.9" y="42.2">RCPB</text>
<text x="100.9" y="44.4">SDA4</text>
<text x="100.9" y="45.2">SCL4</text>
<text x="100.9" y="43.7">RDPB0-1</text>
<text x="100.9" y="47.4">SCL2</text>
<text x="52.2" y="52.5">LCD_BL_LED_A</text>
<text x="52.2" y="53.2">LCD_BL_LED_K1_LV</text>
<text x="52.2" y="53.9">LCD_BL_LED_K2_LV</text>
<text x="52.2" y="51.7">LCD_CABC</text>
<text x="52.2" y="51">LCD_BL_LED_A</text>
<text x="52.9" y="50.3">LCD_VSN</text>
<text x="52.9" y="49.5">LCD_VSP</text>
<text x="58.5" y="53.1">U2902</text>
<text x="58.5" y="49.4">U2903</text>
<text x="62.1" y="49.5">VSYS</text>
<text x="62.4" y="52.8">GPIO_LCM_LED_EN</text>
<text x="62.4" y="53.9">VSYS</text>
<text x="63.2" y="51.4">SCL0</text>
<text x="63.2" y="52.1">SDA0</text>
<text x="63.9" y="48.1">GPIO_LCM_BIAS_ENN</text>
<text x="63.9" y="48.8">GPIO_LCM_BIAS_ENP</text>
<text x="100.9" y="50.3">RDNB0-1</text>
<text x="100.9" y="48.8">CAM_CLK2_F</text>
<text x="100.9" y="49.5">CAM_RST4</text>
<text x="100.9" y="51.7">MIPI_SEL</text>
<text x="100.9" y="52.5">MIPI_OE</text>
<text x="100.9" y="51">RDPB0-1</text>
<text x="100.9" y="48.1">SDA2</text>
<text x="111.5" y="51.7">RDN 0-3</text>
<text x="111.5" y="52.5">RPN 0-3</text>
<text x="112.6" y="51">RCP_B_F</text>
<text x="112.6" y="50.3">RCN_B_F</text>
<text x="113.9" y="51.7">_B_F</text>
<text x="113.9" y="52.5">_B_F</text>
<text x="123.2" y="48.8">VCAMA_CON</text>
<text x="41.5" y="55.8">VIO18_PMU</text>
<text x="61" y="55.4">LCD_ID0</text>
<text x="61" y="56.9">DSI_TE</text>
<text x="61" y="57.6">LCM_RST</text>
<text x="61" y="58.3">LCM_CLKN</text>
<text x="61" y="59.1">LCM_CLKP</text>
<text x="61" y="59.8">LCM_D 0-3</text>
<text x="61" y="56.1">LCD_ID1</text>
<text x="61" y="54.7">LCD_NTC</text>
<text x="64" y="59.8">P</text>
<text x="111.5" y="56.5">RDP</text>
<text x="111.5" y="57.2">RDN 0-3</text>
<text x="112.6" y="55.8">RCN_B_R</text>
<text x="112.6" y="55">RCP_B_R</text>
<text x="112.8" y="56.5">0-3</text>
<text x="113.9" y="56.5">_B_R</text>
<text x="113.9" y="57.2">_B_R</text>
<text x="59.1" y="64.6">FP_SPI1_CLK</text>
<text x="59.1" y="65.7">FP_SPI1_CSB</text>
<text x="61" y="60.5">LCM_D 0-3</text>
<text x="64" y="60.5">N</text>
<text x="43" y="69.4">FP_VDDIO</text>
<text x="43.4" y="68.3">FP_AVDD</text>
<text x="59.1" y="66.8">FP_SPI1_MI</text>
<text x="59.1" y="67.9">FP_SPI1_MO</text>
<text x="59.1" y="69">FP_RST_N</text>
<text x="59.1" y="70.1">FP_INT_N</text>
<text x="63.9" y="71.6">SIM1_SRST</text>
<text x="100.9" y="70.1">SCP_SPI_CLK</text>
<text x="100.9" y="71.2">SCP_SPI_MO</text>
<text x="50.7" y="73.4">VSIM1_PMU</text>
<text x="50.7" y="76.7">VSIM2_PMU</text>
<text x="57.3" y="74.1">SIM1</text>
<text x="57.3" y="77.1">SIM2</text>
<text x="63.9" y="72.7">SIM1_SCLK</text>
<text x="63.9" y="73.8">SIM1_SIO</text>
<text x="63.9" y="77.1">SIM2_SIO</text>
<text x="63.9" y="76">SIM2_SCLK</text>
<text x="63.9" y="74.9">SIM2_SRST</text>
<text x="100.9" y="72.3">SCP_SPI_CSB</text>
<text x="100.9" y="73.4">EINT2_A_G</text>
<text x="100.9" y="74.5">SCP_SPI_MI</text>
<text x="100.9" y="75.6">EINT1_A_G</text>
<text x="100.9" y="77.1">EINT_ALPS</text>
<text x="114.8" y="74.1">VIO18_PMU</text>
<text x="114.8" y="75.2">VIO28_PMU</text>
<text x="114.8" y="77.4">VIO28_PMU</text>
<text x="50.7" y="79.6">VMCH_PMU</text>
<text x="50.7" y="82.2">VIO18_PMU</text>
<text x="57.3" y="82.9">SD_SIM</text>
<text x="57.3" y="80">SD</text>
<text x="57.7" y="83.7">DET</text>
<text x="63.5" y="81.5">INT_SIM1</text>
<text x="63.5" y="82.6">INT_SIM2</text>
<text x="63.5" y="83.7">EINT_SD</text>
<text x="63.9" y="78.2">MSDC1_DAT0-3</text>
<text x="63.9" y="79.3">MSDC1_CMD</text>
<text x="63.9" y="80.4">MSDC1_CLK</text>
<text x="100.9" y="82.9">SCL1</text>
<text x="100.9" y="81.5">SDA1</text>
<text x="100.9" y="79.3">SCL1</text>
<text x="100.9" y="78.2">SDA1</text>
<text x="114.8" y="79.6">VIO18_PMU</text>
<text x="114.8" y="83.3">VIO18_PMU</text>
</g>
<g font-size=".4">
<text x="101.8" y="25.7">（</text>
<text x="101.8" y="26.5">（</text>
<text x="102.9" y="25.7">）</text>
<text x="102.9" y="26.5">）</text>
<text x="112.4" y="51.7">（</text>
<text x="112.4" y="52.5">（</text>
<text x="113.5" y="51.7">）</text>
<text x="113.5" y="52.5">）</text>
<text x="62.4" y="59.8">（</text>
<text x="63.5" y="59.8">）</text>
<text x="112.4" y="56.5">（</text>
<text x="112.4" y="57.2">（</text>
<text x="113.5" y="56.5">）</text>
<text x="113.5" y="57.2">）</text>
<text x="62.4" y="60.5">（</text>
<text x="63.5" y="60.5">）</text>
</g>
</svg>
